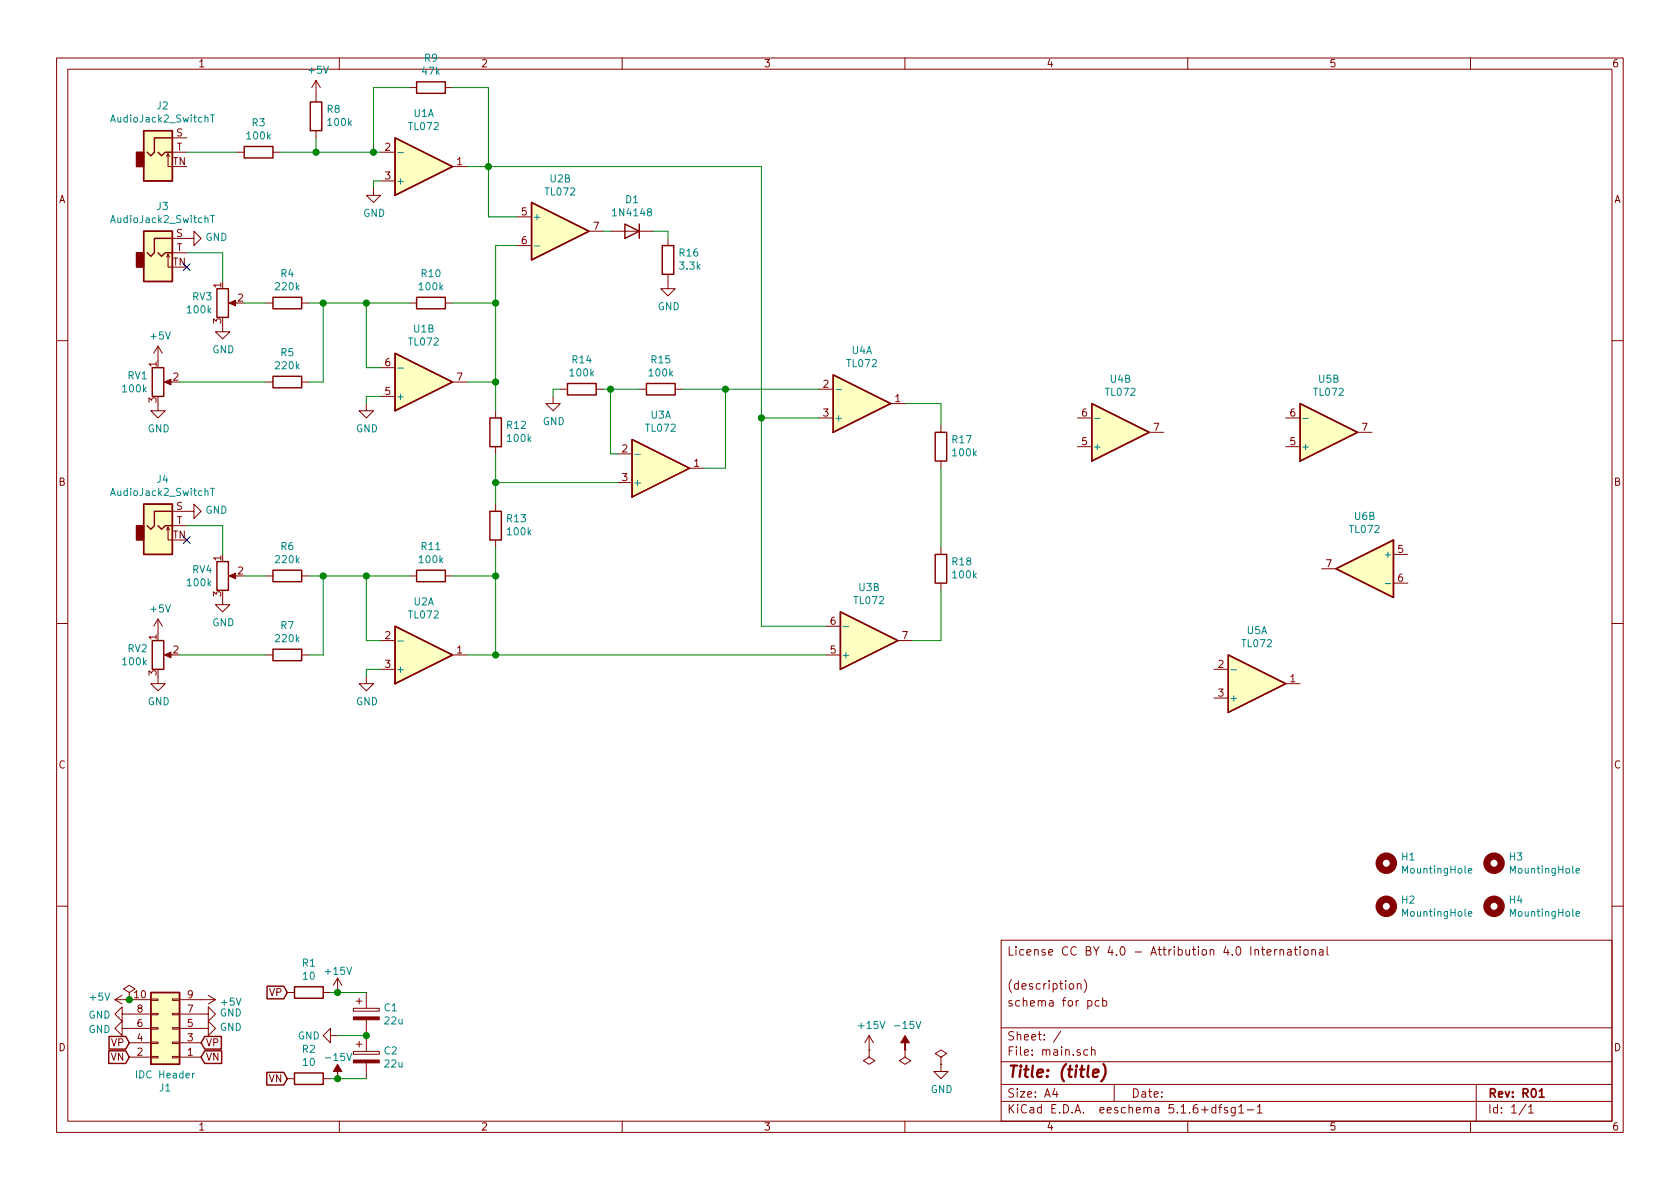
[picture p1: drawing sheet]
<svg xmlns="http://www.w3.org/2000/svg" width="297mm" height="210mm" viewBox="0 0 297 210" stroke-linecap="round" stroke-linejoin="round" font-family="sans-serif">
<g fill="none" stroke="#840000" stroke-width=".18">
<path d="M10 10.3h277v189.9h-277zM12 12.2h273v186.1h-273zM55.9 14.2l-.8 1.3M55.9 14.2v3.8M55.9 14.2l.7 1.3M60 10.3v1.9M72.4 15.5h1.3M78.7 15.5h1.3M110 10.3v1.9M160 10.3v1.9M210 10.3v1.9M260 10.3v1.9"/>
<path d="M29.5 27.7l.2-.5v2.3h.8M29.7 27.2l.3 .5M30.5 24.4h2.5M30.5 26.9h2.5M41.9 26.9h1.3M48.3 26.9h1.2M55.9 23.1v1.3M66 33.3v1.2h1.3l-1.3 1.3-1.2-1.3h1.2M67.3 26.9h2.5M67.3 32h2.5M80 29.5h2.5M91.4 38.3h2.6"/>
<path d="M29.5 45.5l.2-.5v2.2h.8M29.7 45l.3 .5M30.5 42.2h3.8v-1.3l1.3 1.3-1.3 1.2v-1.2M30.5 44.7h2.5M39.4 57.4v1.3h1.2l-1.2 1.2-1.3-1.2h1.3M40.9 53.6h1M47 53.6h1.3M53.3 53.6h1.3M72.4 53.6h1.3M78.7 53.6h1.3M91.4 43.4h2.6M104.1 40.9h2.6"/>
<path d="M107.9 40.9h7.7M118.1 48.5v2.5h1.3l-1.3 1.3-1.3-1.3h1.3M118.1 42.2v1.2M10 60.2h2M27.9 71.4v1.2h1.3l-1.3 1.3-1.2-1.3h1.2M27.9 61.2v2.5M27.9 61.2l-.7 1.3M27.9 61.2l.8 1.3M29.5 67.6h1M47 67.6h1.3M53.3 67.6h1.3M64.8 71.4v1.2h1.2l-1.2 1.3-1.3-1.3h1.3"/>
<path d="M67.3 70.1h2.5M67.3 65h2.5M80 67.6h2.5M87.6 72.6v1.3M87.6 79v1.3M97.8 70.1v1.3h1.3l-1.3 1.2-1.3-1.2h1.3M99.1 68.8h1.2M105.4 68.8h1.3M113 68.8h1.3M119.4 68.8h1.2M144.8 68.8h2.5M144.8 73.9h2.5"/>
<path d="M157.5 71.4h2.5M166.4 75.2v1.2M190.5 79h2.5M190.5 73.9h2.5M203.2 76.4h2.5M227.3 79h2.6M227.3 73.9h2.6M240 76.4h2.6M285 60.2h2M29.5 93.7l.2-.5v2.3h.8M29.7 93.2l.3 .5M30.5 90.4h3.8v-1.3l1.3 1.3-1.3 1.3v-1.3"/>
<path d="M30.5 93h2.5M87.6 89.1v1.3M87.6 95.5v1.3M109.2 80.3h2.6M109.2 85.3h2.6M121.9 82.8h2.6M166.4 81.5v1.3M166.4 96.8v1.2M246.4 98h2.5M10 110.3h2M27.9 119.6v1.3h1.3l-1.3 1.3-1.2-1.3h1.2M27.9 109.5l-.7 1.2"/>
<path d="M27.9 109.5v2.5M27.9 109.5l.8 1.2M29.5 115.8h1M39.4 105.7v1.2h1.2l-1.2 1.3-1.3-1.3h1.3M40.9 101.8h1M47 115.8h1.3M47 101.8h1.3M53.3 115.8h1.3M53.3 101.8h1.3M64.8 119.6v1.3h1.2l-1.2 1.3-1.3-1.3h1.3M67.3 118.4h2.5M67.3 113.3h2.5"/>
<path d="M72.4 101.8h1.3M78.7 101.8h1.3M80 115.8h2.5M146 115.8h2.6M146 110.7h2.6M158.7 113.3h2.6M166.4 103.1v1.3M214.6 118.4h2.6M233.7 100.6h2.5M246.4 103.1h2.5M285 110.3h2M214.6 123.4h2.6"/>
<path d="M227.3 120.9h2.6M10 160.2h2M20.3 176.8l1.3 .7M20.3 176.8h6.4M21.6 179.3v-1.3l-1.3 1.3 1.3 1.3v-1.3h5.1M21.6 176l-1.3 .8M22.9 175.5l1-.6-1-.7-1.1 .7 1.1 .6v1.3M22.9 176.8h.1M26.7 176.7h1.2v.2h-1.2zM26.7 179.2h1.2v.2h-1.2zM30.5 176.7h1.2v.2h-1.2zM30.5 179.2h1.2v.2h-1.2z"/>
<path d="M31.7 179.3h5.1v-1.3l1.3 1.3-1.3 1.3v-1.3M31.7 176.8h6.4M36.8 176l1.3 .8M38.1 176.8l-1.3 .7M50.8 175.5h1.3M57.1 175.5h1.3M59.7 173l-.8 1.2M59.7 173v2.5M59.7 173l.8 1.2M62.5 178.3h4.6v.5h-4.6zM63 177h1M63.5 176.5v1"/>
<path d="M64.8 175.5v2.8M177 166.3h108v32h-108zM190.5 174.1l.1-.1a.37 .37 0 0 1 .5 .1v.8M190.5 173.9v1M191.7 173.2a1.71 1.71 0 0 1 0 2.3M192.3 177l.5-.1 .3 .3-.1 .6-.2 .1-.5-.1M194.3 177l-.4-.1-.3 .3 .1 .6 .2 .1 .4-.1M195 177l.4-.1 .3 .3-.1 .6-.2 .1-.4-.1M195 176.4v1.5M223 167.9h.6M223.2 167.4v1.3l.4 .2M224 168.4l.7-.1v-.3l-.5-.1-.2 .2 .1 .7h.6"/>
<path d="M225.4 167.9v1M225.8 167.9l-.4 .3M226.3 168l.2-.1 .4 .1v.9M226.3 167.9v1M227.7 168h.5l.1 .9M228.3 168.3h-.5l-.2 .2 .2 .4 .5-.1M228.8 167.9h.6M229 167.4v1.3l.4 .2M229.9 167.4v.2M229.9 167.9v1M230.6 168l.2-.1 .4 .1v.8l-.2 .1-.4-.1zM232 168l.2-.1 .3 .1 .1 .9"/>
<path d="M232 167.9v1M233.3 168h.6v.9M233.9 168.3h-.4l-.3 .2 .3 .4 .4-.1M234.6 167.4v1.3l.3 .2M285 160.2h2M21.6 181.9v-1.3l-1.3 1.3 1.3 1.2v-1.2h5.1M22.9 186.9h3.8M22.9 184.4h3.8M26.7 184.3h1.2v.2h-1.2zM26.7 186.8h1.2v.3h-1.2zM26.7 181.7h1.2v.3h-1.2zM30.5 184.3h1.2v.2h-1.2z"/>
<path d="M30.5 186.8h1.2v.3h-1.2zM30.5 181.7h1.2v.3h-1.2zM31.7 181.9h5.1v-1.3l1.3 1.3-1.3 1.2v-1.2M31.7 186.9h3.9M31.7 184.4h3.9M50.8 190.7h1.3M57.1 190.7h1.3M58.4 183.1v-1.2l-1.3 1.2 1.3 1.3v-1.3h1.3M60 198.3v1.9M62.5 185.9h4.6v.5h-4.6zM63 184.7h1M63.5 184.1v1.1"/>
<path d="M64.8 180.3v5.6M64.8 188v2.7M110 198.3v1.9M153.7 185.7v1.2l1 .7-1 .6-1-.6 1-.7M153.7 185.7h.1M153.7 183.1l-.8 1.3M153.7 183.1v2.6M153.7 183.1l.7 1.3M160 198.3v1.9M160 185.7v1.2l1 .7-1 .6-1-.6 1-.7M160 185.7h.1M166.4 186.9l1-.6-1-.6-1 .6 1 .6v1.3"/>
<path d="M166.4 188.2h.1M166.4 188.2v1.3h1.2l-1.2 1.2-1.3-1.2h1.3M177 194.8h108M177 191.8h108M177 187.8h108M177 181.8h108M186.5 192.5l-.4 1h1M186.8 193v1M187.6 182.3l-1.3 2M192.3 185.7l-.4-.1-.3 .3 .1 .6 .2 .1 .4-.1M193 185.7l.2-.1 .3 .1 .1 .9M193 185.1v1.5"/>
<path d="M197 191.8v3M210 198.3v1.9M215 195.9l-.5-.1-.3 .3 .1 .6 .2 .1 .5-.1M215 195.3v1.5M215.5 195.8h.5M216 195.3l-.3 .2v1.3M217 195.9l-.3-.1-.2 .2v.3l.5 .1v.3h-.5M218.4 195.8v1.2l-.3 .3h-.3M218.4 195.9l-.4-.1-.3 .3 .1 .6h.6M219 195.8l.5-.5v1.5M219 196.8h.9M220.5 196.3h1.2"/>
<path d="M222.3 195.8l.4-.5v1.5M222.3 196.8h.9M260 198.3v1.9M261 191.8v6.5M269.8 195.2l-1.2 2M270.3 195.8l.4-.5v1.5M270.3 196.8h.8"/>
</g>
<path d="M272.2 193l.4-.5v1.5M272.2 194h.8" fill="none" stroke="#840000" stroke-width=".3"/>
<path d="M193.3 189.8l.9-.2v-.4l-.6-.1-.3 .3v.9l.2 .1 .6-.1M195.1 188.2a2.31 2.31 0 0 1-.4 3" fill="none" stroke="#840000" stroke-width=".41"/>
<g fill="none" stroke="#840000" stroke-width=".25">
<path d="M54.9 18h2v5.1h-2zM73.7 14.5h5v2h-5zM25.4 23.1h5.1v8.9h-5.1zM27.9 26.9l.7 .7 .6-.7h1.3M30.5 24.4h-3.2v2.5l-.6 .7-.7-.7M43.2 25.9h5.1v2h-5.1zM69.8 24.4l10.2 5.1-10.2 5zM94 35.8l10.1 5.1-10.1 5.1zM110.5 39.6l2.5 1.3-2.5 1.3zM113 39.6v2.6M25.4 40.9h5.1v8.9h-5.1zM27.9 44.7l.7 .6 .6-.6h1.3"/>
<path d="M30.5 42.2h-3.2v2.5l-.6 .6-.7-.6M38.4 51h2v5.1h-2zM48.3 52.6h5v2h-5zM73.7 52.6h5v2h-5zM117.1 43.4h2v5.1h-2zM26.9 65h2.1v5.1h-2.1zM48.3 66.5h5v2.1h-5zM69.8 62.5l10.2 5.1-10.2 5zM86.6 73.9h2v5.1h-2zM100.3 67.8h5.1v2h-5.1zM111.8 77.7l10.1 5.1-10.1 5.1zM114.3 67.8h5.1v2h-5.1z"/>
<path d="M147.3 66.3l10.2 5.1-10.2 5zM165.4 76.4h2v5.1h-2zM193 71.4l10.2 5-10.2 5.1zM229.9 71.4l10.1 5-10.1 5.1zM25.4 89.1h5.1v8.9h-5.1zM27.9 93l.7 .6 .6-.6h1.3M30.5 90.4h-3.2v2.6l-.6 .6-.7-.6M38.4 99.3h2v5.1h-2zM86.6 90.4h2v5.1h-2zM165.4 98h2v5.1h-2zM26.9 113.3h2.1v5.1h-2.1zM48.3 114.8h5v2h-5z"/>
<path d="M48.3 100.8h5v2.1h-5zM69.8 110.7l10.2 5.1-10.2 5.1zM73.7 100.8h5v2.1h-5zM148.6 108.2l10.1 5.1-10.1 5.1zM217.2 115.8l10.1 5.1-10.1 5.1zM236.2 100.6l10.2-5.1v10.2zM26.7 175.5h5v12.7h-5zM47.2 174.4h3l.6 1.1-.6 1.1h-3zM52.1 174.5h5v2h-5zM19.2 185.8h3l.7 1.1-.7 1.2h-3zM19.3 183.3h2.9l.7 1.1-.7 1.1h-2.9zM36.2 185.8h3v2.3h-3l-.6-1.2z"/>
<path d="M36.2 183.3h2.9v2.2h-2.9l-.6-1.1zM47.2 189.6h3l.6 1.1-.6 1.2h-3zM52.1 189.7h5v2.1h-5z"/>
</g>
<g fill="#840000" stroke="#840000" stroke-width=".18">
<path d="M29.1 115.8l1.1-.5v1z"/>
<path d="M40.5 101.8l1.2-.5v1.1z"/>
<path d="M29.1 67.6l1.1-.5v1z"/>
<path d="M40.5 53.6l1.2-.5v1z"/>
<path d="M62.5 179.8h4.6v.5h-4.6z"/>
<path d="M62.5 187.4h4.6v.6h-4.6z"/>
<path d="M59.7 188.2l.8 1.3h-.8v1.2v-1.2h-.8z"/>
<path d="M160 183.1l.8 1.3h-.8v1.3v-1.3h-.7z"/>
</g>
<g fill="none" stroke="#840000" stroke-width="1.3">
<circle cx="245.1" cy="152.6" r="1.27"/>
<circle cx="264.2" cy="152.6" r="1.27"/>
<circle cx="245.1" cy="160.3" r="1.27"/>
<circle cx="264.2" cy="160.3" r="1.27"/>
</g>
<g fill="none" stroke="#008484" stroke-width=".18">
<path d="M37.2 20.3h.7M37.2 38.1h.7M37.6 20.3v1.3M37.6 38.1v1.3M70.3 27h1M94.5 43.5h1M70.3 65.1h1M147.8 68.9h1M193.5 74h1M230.4 74h.9M37.2 86.4h.7M37.6 86.4v1.2"/>
<path d="M112.2 80.3h1M70.3 113.4h1M149.1 110.8h1M217.7 118.4h.9M244.9 103.2h1M259.6 154l.6-.1v-.3h-.4l-.2 .1 .1 .7h.5M278.7 154l.6-.1-.1-.3h-.3l-.2 .1v.7h.5M259.6 161.6l.6-.1v-.3h-.4l-.2 .2 .1 .6h.5M278.7 161.6l.6-.1-.1-.3h-.3l-.2 .2v.6h.5M34.4 189.8l-.4 .2"/>
</g>
<g fill="#ffffc2" stroke="#ffffc2" stroke-width=".18">
<path d="M69.8 62.5l10.2 5.1-10.2 5z"/>
<path d="M217.2 115.8l10.1 5.1-10.1 5.1z"/>
<path d="M236.2 100.6l10.2-5.1v10.2z"/>
<path d="M229.9 71.4l10.1 5-10.1 5.1z"/>
<path d="M193 71.4l10.2 5-10.2 5.1z"/>
<path d="M148.6 108.2l10.1 5.1-10.1 5.1z"/>
<path d="M147.3 66.3l10.2 5.1-10.2 5z"/>
<path d="M25.4 89.1h5.1v8.9h-5.1z"/>
<path d="M111.8 77.7l10.1 5.1-10.1 5.1z"/>
<path d="M69.8 110.7l10.2 5.1-10.2 5.1z"/>
<path d="M94 35.8l10.1 5.1-10.1 5.1z"/>
<path d="M26.7 175.5h5v12.7h-5z"/>
<path d="M25.4 23.1h5.1v8.9h-5.1z"/>
<path d="M69.8 24.4l10.2 5.1-10.2 5z"/>
<path d="M25.4 40.9h5.1v8.9h-5.1z"/>
</g>
<g fill="#840000" stroke="#840000" stroke-width=".25">
<path d="M24.1 93h1.3v2.5h-1.3z"/>
<path d="M24.1 26.9h1.3v2.6h-1.3z"/>
<path d="M24.1 44.7h1.3v2.5h-1.3z"/>
</g>
<g fill="none" stroke="#008400" stroke-width=".18">
<path d="M72.4 15.5h-6.4v11.4M80 15.5h6.4v22.8h5M33 26.9h8.9M49.5 26.9h17.8M55.9 24.4v2.5M67.3 32h-1.3v1.3M82.5 29.5h52.1v81.2h11.4M33 44.7h6.4v5.1M43.2 53.6h3.8M54.6 53.6h17.8M57.1 53.6v14h-2.5M64.8 53.6v11.4h2.5"/>
<path d="M80 53.6h7.6M91.4 43.4h-3.8v29.2M106.7 40.9h1.2M115.6 40.9h2.5v1.3M31.7 67.6h15.3M67.3 70.1h-2.5v1.3M82.5 67.6h5.1M99.1 68.8h-1.3v1.3M106.7 68.8h6.3M107.9 68.8v11.5h1.3M120.6 68.8h24.2M128.3 68.8v14h-3.8"/>
<path d="M134.6 73.9h10.2M160 71.4h6.4v3.8M33 93h6.4v5M87.6 80.3v8.8M87.6 96.8v19M87.6 85.3h21.6M166.4 82.8v14M31.7 115.8h15.3M43.2 101.8h3.8M54.6 101.8h17.8M57.1 101.8v14h-2.5M64.8 101.8v11.5h2.5"/>
<path d="M67.3 118.4h-2.5v1.2M80 101.8h7.6M82.5 115.8h63.5M166.4 104.4v8.9h-5.1M58.4 175.5h6.4M58.4 190.7h6.4M59.7 183.1h5.1"/>
</g>
<g fill="#008400" stroke="#008400" stroke-width=".25">
<circle cx="134.6" cy="73.9" r=".51"/>
<circle cx="128.3" cy="68.8" r=".51"/>
<circle cx="87.6" cy="67.6" r=".51"/>
<circle cx="66" cy="26.9" r=".51"/>
<circle cx="57.2" cy="101.8" r=".51"/>
<circle cx="55.9" cy="26.9" r=".51"/>
<circle cx="64.8" cy="101.8" r=".51"/>
<circle cx="87.6" cy="101.8" r=".51"/>
<circle cx="64.8" cy="183.1" r=".51"/>
<circle cx="87.6" cy="115.8" r=".51"/>
<circle cx="87.6" cy="53.6" r=".51"/>
<circle cx="108" cy="68.8" r=".51"/>
<circle cx="59.7" cy="175.5" r=".51"/>
<circle cx="86.4" cy="29.5" r=".51"/>
<circle cx="59.7" cy="190.7" r=".51"/>
<circle cx="22.9" cy="176.8" r=".51"/>
<circle cx="57.2" cy="53.6" r=".51"/>
<circle cx="87.6" cy="85.3" r=".51"/>
<circle cx="64.8" cy="53.6" r=".51"/>
</g>
<path d="M32.4 46.6l1.2 1.2M33.6 46.6l-1.2 1.2M32.4 94.9l1.2 1.2M33.6 94.9l-1.2 1.2" fill="none" stroke="#000084" stroke-width=".18"/>
<text font-size="2.8" fill="#840000" x="178" y="190.5">Title: (title)</text>
<g font-size="2.1" fill="#840000">
<text x="178" y="169">License CC BY 4.0 - Attribution 4.0 International</text>
<text x="178" y="178">schema for pcb</text>
<text x="178" y="175">(description)</text>
<text x="178" y="184">Sheet: /</text>
<text x="178" y="186.7">File: main.sch</text>
<text x="178" y="196.9">KiCad E.D.A. eeschema 5.1.6+dfsg1-1</text>
<text x="178" y="194.1">Size: A4</text>
<text x="200" y="194.1">Date:</text>
<text x="263" y="194.1">Rev: R01</text>
<text x="263" y="196.9">Id: 1/1</text>
</g>
<g font-size="1.8" fill="#840000">
<text x="35" y="11.9">1</text>
<text x="85" y="11.9">2</text>
<text x="135" y="11.9">3</text>
<text x="185" y="11.9">4</text>
<text x="235" y="11.9">5</text>
<text x="285" y="11.9">6</text>
<text x="30.6" y="29.2">TN</text>
<text x="31.2" y="24.1">S</text>
<text x="31.2" y="26.7">T</text>
<text x="68.1" y="26.7">2</text>
<text x="80.8" y="29.2">1</text>
<text x="10.4" y="35.9">A</text>
<text x="68.1" y="31.7">3</text>
<text x="285.4" y="35.9">A</text>
<text x="31.2" y="41.9">S</text>
<text x="92.2" y="38.1">5</text>
<text x="104.9" y="40.6">7</text>
<text x="30.6" y="47">TN</text>
<text x="31.2" y="44.4">T</text>
<text x="92.2" y="43.2">6</text>
<text x="39.1" y="50.9" transform="rotate(-90 39.1 50.9)">1</text>
<text x="42.1" y="53.3">2</text>
<text x="39.1" y="57.2" transform="rotate(-90 39.1 57.2)">3</text>
<text x="27.7" y="64.9" transform="rotate(-90 27.7 64.9)">1</text>
<text x="68.1" y="64.8">6</text>
<text x="27.7" y="71.2" transform="rotate(-90 27.7 71.2)">3</text>
<text x="30.6" y="67.3">2</text>
<text x="68.1" y="69.8">5</text>
<text x="80.8" y="67.3">7</text>
<text x="145.6" y="68.6">2</text>
<text x="158.3" y="71.1">1</text>
<text x="145.6" y="73.7">3</text>
<text x="191.3" y="73.7">6</text>
<text x="204" y="76.2">7</text>
<text x="228.1" y="73.7">6</text>
<text x="240.8" y="76.2">7</text>
<text x="110" y="80">2</text>
<text x="122.7" y="82.5">1</text>
<text x="191.3" y="78.7">5</text>
<text x="228.1" y="78.7">5</text>
<text x="10.4" y="85.9">B</text>
<text x="110" y="85.1">3</text>
<text x="285.4" y="85.9">B</text>
<text x="30.6" y="95.2">TN</text>
<text x="31.2" y="90.2">S</text>
<text x="31.2" y="92.7">T</text>
<text x="39.1" y="99.2" transform="rotate(-90 39.1 99.2)">1</text>
<text x="42.1" y="101.6">2</text>
<text x="234.5" y="100.3">7</text>
<text x="247.2" y="97.8">5</text>
<text x="39.1" y="105.5" transform="rotate(-90 39.1 105.5)">3</text>
<text x="247.2" y="102.9">6</text>
<text x="27.7" y="113.1" transform="rotate(-90 27.7 113.1)">1</text>
<text x="68.1" y="113">2</text>
<text x="146.8" y="110.5">6</text>
<text x="159.5" y="113">7</text>
<text x="27.7" y="119.5" transform="rotate(-90 27.7 119.5)">3</text>
<text x="30.6" y="115.6">2</text>
<text x="68.1" y="118.1">3</text>
<text x="80.8" y="115.6">1</text>
<text x="146.8" y="115.6">5</text>
<text x="215.4" y="118.1">2</text>
<text x="215.4" y="123.2">3</text>
<text x="228.1" y="120.6">1</text>
<text x="10.4" y="135.9">C</text>
<text x="285.4" y="135.9">C</text>
<text x="23.8" y="176.5">10</text>
<text x="24.3" y="179.1">8</text>
<text x="33.2" y="179.1">7</text>
<text x="33.2" y="176.5">9</text>
<text x="47.7" y="176.1">VP</text>
<text x="10.4" y="185.9">D</text>
<text x="19.7" y="185">VP</text>
<text x="24.3" y="184.1">4</text>
<text x="24.3" y="181.6">6</text>
<text x="33.2" y="184.1">3</text>
<text x="33.2" y="181.6">5</text>
<text x="36.3" y="185">VP</text>
<text x="285.4" y="185.9">D</text>
<text x="19.6" y="187.6">VN</text>
<text x="24.3" y="186.7">2</text>
<text x="33.2" y="186.7">1</text>
<text x="36.3" y="187.6">VN</text>
<text x="47.5" y="191.4">VN</text>
<text x="35" y="199.9">1</text>
<text x="85" y="199.9">2</text>
<text x="135" y="199.9">3</text>
<text x="185" y="199.9">4</text>
<text x="235" y="199.9">5</text>
<text x="285" y="199.9">6</text>
</g>
<g font-size="1.8" fill="#008484">
<text x="75.1" y="10.9">R9</text>
<text x="54.7" y="13">+5V</text>
<text x="74.7" y="13.2">47k</text>
<text x="19.9" y="21.7">AudioJack2_SwitchT</text>
<text x="27.8" y="19.3">J2</text>
<text x="44.6" y="22.3">R3</text>
<text x="57.9" y="20">R8</text>
<text x="58.1" y="22.3">100k</text>
<text x="72.4" y="23">TL072</text>
<text x="73.2" y="20.7">U1A</text>
<text x="43.8" y="24.7">100k</text>
<text x="70" y="32.6">+</text>
<text x="96.5" y="34.6">TL072</text>
<text x="97.3" y="32.3">U2B</text>
<text x="110.6" y="35.9">D1</text>
<text x="19.9" y="39.4">AudioJack2_SwitchT</text>
<text x="27.8" y="37.1">J3</text>
<text x="64.2" y="38.3">GND</text>
<text x="94.1" y="39">+</text>
<text x="108.7" y="38.2">1N4148</text>
<text x="36.3" y="42.6">GND</text>
<text x="120.2" y="45.4">R16</text>
<text x="120.3" y="47.7">3.3k</text>
<text x="34.1" y="53.1">RV3</text>
<text x="48.8" y="51.3">220k</text>
<text x="49.7" y="49">R4</text>
<text x="74.2" y="51.3">100k</text>
<text x="74.6" y="49">R10</text>
<text x="33.2" y="55.4">100k</text>
<text x="73.2" y="58.8">U1B</text>
<text x="116.3" y="54.9">GND</text>
<text x="26.7" y="60">+5V</text>
<text x="37.5" y="62.5">GND</text>
<text x="48.8" y="65.3">220k</text>
<text x="49.7" y="63">R5</text>
<text x="72.4" y="61.1">TL072</text>
<text x="101.2" y="64.3">R14</text>
<text x="115.2" y="64.3">R15</text>
<text x="149.9" y="64.9">TL072</text>
<text x="150.6" y="62.6">U4A</text>
<text x="21.8" y="69.4">100k</text>
<text x="22.6" y="67.1">RV1</text>
<text x="70" y="70.7">+</text>
<text x="100.9" y="66.6">100k</text>
<text x="114.9" y="66.6">100k</text>
<text x="195.6" y="70">TL072</text>
<text x="196.4" y="67.7">U4B</text>
<text x="232.4" y="70">TL072</text>
<text x="233.2" y="67.7">U5B</text>
<text x="26.1" y="76.4">GND</text>
<text x="62.9" y="76.4">GND</text>
<text x="89.7" y="75.8">R12</text>
<text x="96" y="75.2">GND</text>
<text x="114.3" y="76.3">TL072</text>
<text x="115.1" y="74">U3A</text>
<text x="147.4" y="74.5">+</text>
<text x="89.8" y="78.2">100k</text>
<text x="168.4" y="78.4">R17</text>
<text x="168.6" y="80.7">100k</text>
<text x="193.2" y="79.6">+</text>
<text x="230" y="79.6">+</text>
<text x="19.9" y="87.7">AudioJack2_SwitchT</text>
<text x="27.8" y="85.4">J4</text>
<text x="111.9" y="86">+</text>
<text x="36.3" y="90.9">GND</text>
<text x="89.7" y="92.3">R13</text>
<text x="89.8" y="94.7">100k</text>
<text x="238.7" y="94.3">TL072</text>
<text x="239.5" y="91.9">U6B</text>
<text x="34.1" y="101.4">RV4</text>
<text x="48.8" y="99.6">220k</text>
<text x="49.7" y="97.3">R6</text>
<text x="74.2" y="99.6">100k</text>
<text x="74.6" y="97.3">R11</text>
<text x="168.4" y="100">R18</text>
<text x="245.2" y="98.7">+</text>
<text x="33.2" y="103.7">100k</text>
<text x="73.2" y="107.1">U2A</text>
<text x="151.1" y="106.8">TL072</text>
<text x="151.9" y="104.5">U3B</text>
<text x="168.6" y="102.3">100k</text>
<text x="26.7" y="108.3">+5V</text>
<text x="37.5" y="110.7">GND</text>
<text x="48.8" y="113.6">220k</text>
<text x="49.7" y="111.2">R7</text>
<text x="72.4" y="109.4">TL072</text>
<text x="220.5" y="112.1">U5A</text>
<text x="21.8" y="117.6">100k</text>
<text x="22.6" y="115.3">RV2</text>
<text x="70" y="119">+</text>
<text x="148.7" y="116.5">+</text>
<text x="219.7" y="114.4">TL072</text>
<text x="26.1" y="124.7">GND</text>
<text x="62.9" y="124.7">GND</text>
<text x="217.3" y="124.1">+</text>
<text x="247.9" y="152.2">H1</text>
<text x="248.2" y="154.5">MountingHole</text>
<text x="266.9" y="152.2">H3</text>
<text x="267.3" y="154.5">MountingHole</text>
<text x="247.9" y="159.8">H2</text>
<text x="266.9" y="159.8">H4</text>
<text x="248.2" y="162.1">MountingHole</text>
<text x="267.3" y="162.1">MountingHole</text>
<text x="53.5" y="170.9">R1</text>
<text x="53.6" y="173.2">10</text>
<text x="57.7" y="172.4">+15V</text>
<text x="16" y="177">+5V</text>
<text x="38.9" y="179.8">GND</text>
<text x="39.2" y="177.8">+5V</text>
<text x="68" y="178.8">C1</text>
<text x="15.6" y="182.7">GND</text>
<text x="15.6" y="180.1">GND</text>
<text x="38.9" y="182.3">GND</text>
<text x="52.7" y="183.8">GND</text>
<text x="68.1" y="181.1">22u</text>
<text x="152" y="182">+15V</text>
<text x="158.5" y="182">-15V</text>
<text x="24.4" y="190.7">IDC Header</text>
<text x="53.5" y="186.2">R2</text>
<text x="53.6" y="188.5">10</text>
<text x="57.9" y="187.6">-15V</text>
<text x="68" y="186.5">C2</text>
<text x="68.1" y="188.8">22u</text>
<text x="28.2" y="193">J1</text>
<text x="164.5" y="193.3">GND</text>
</g>
</svg>
